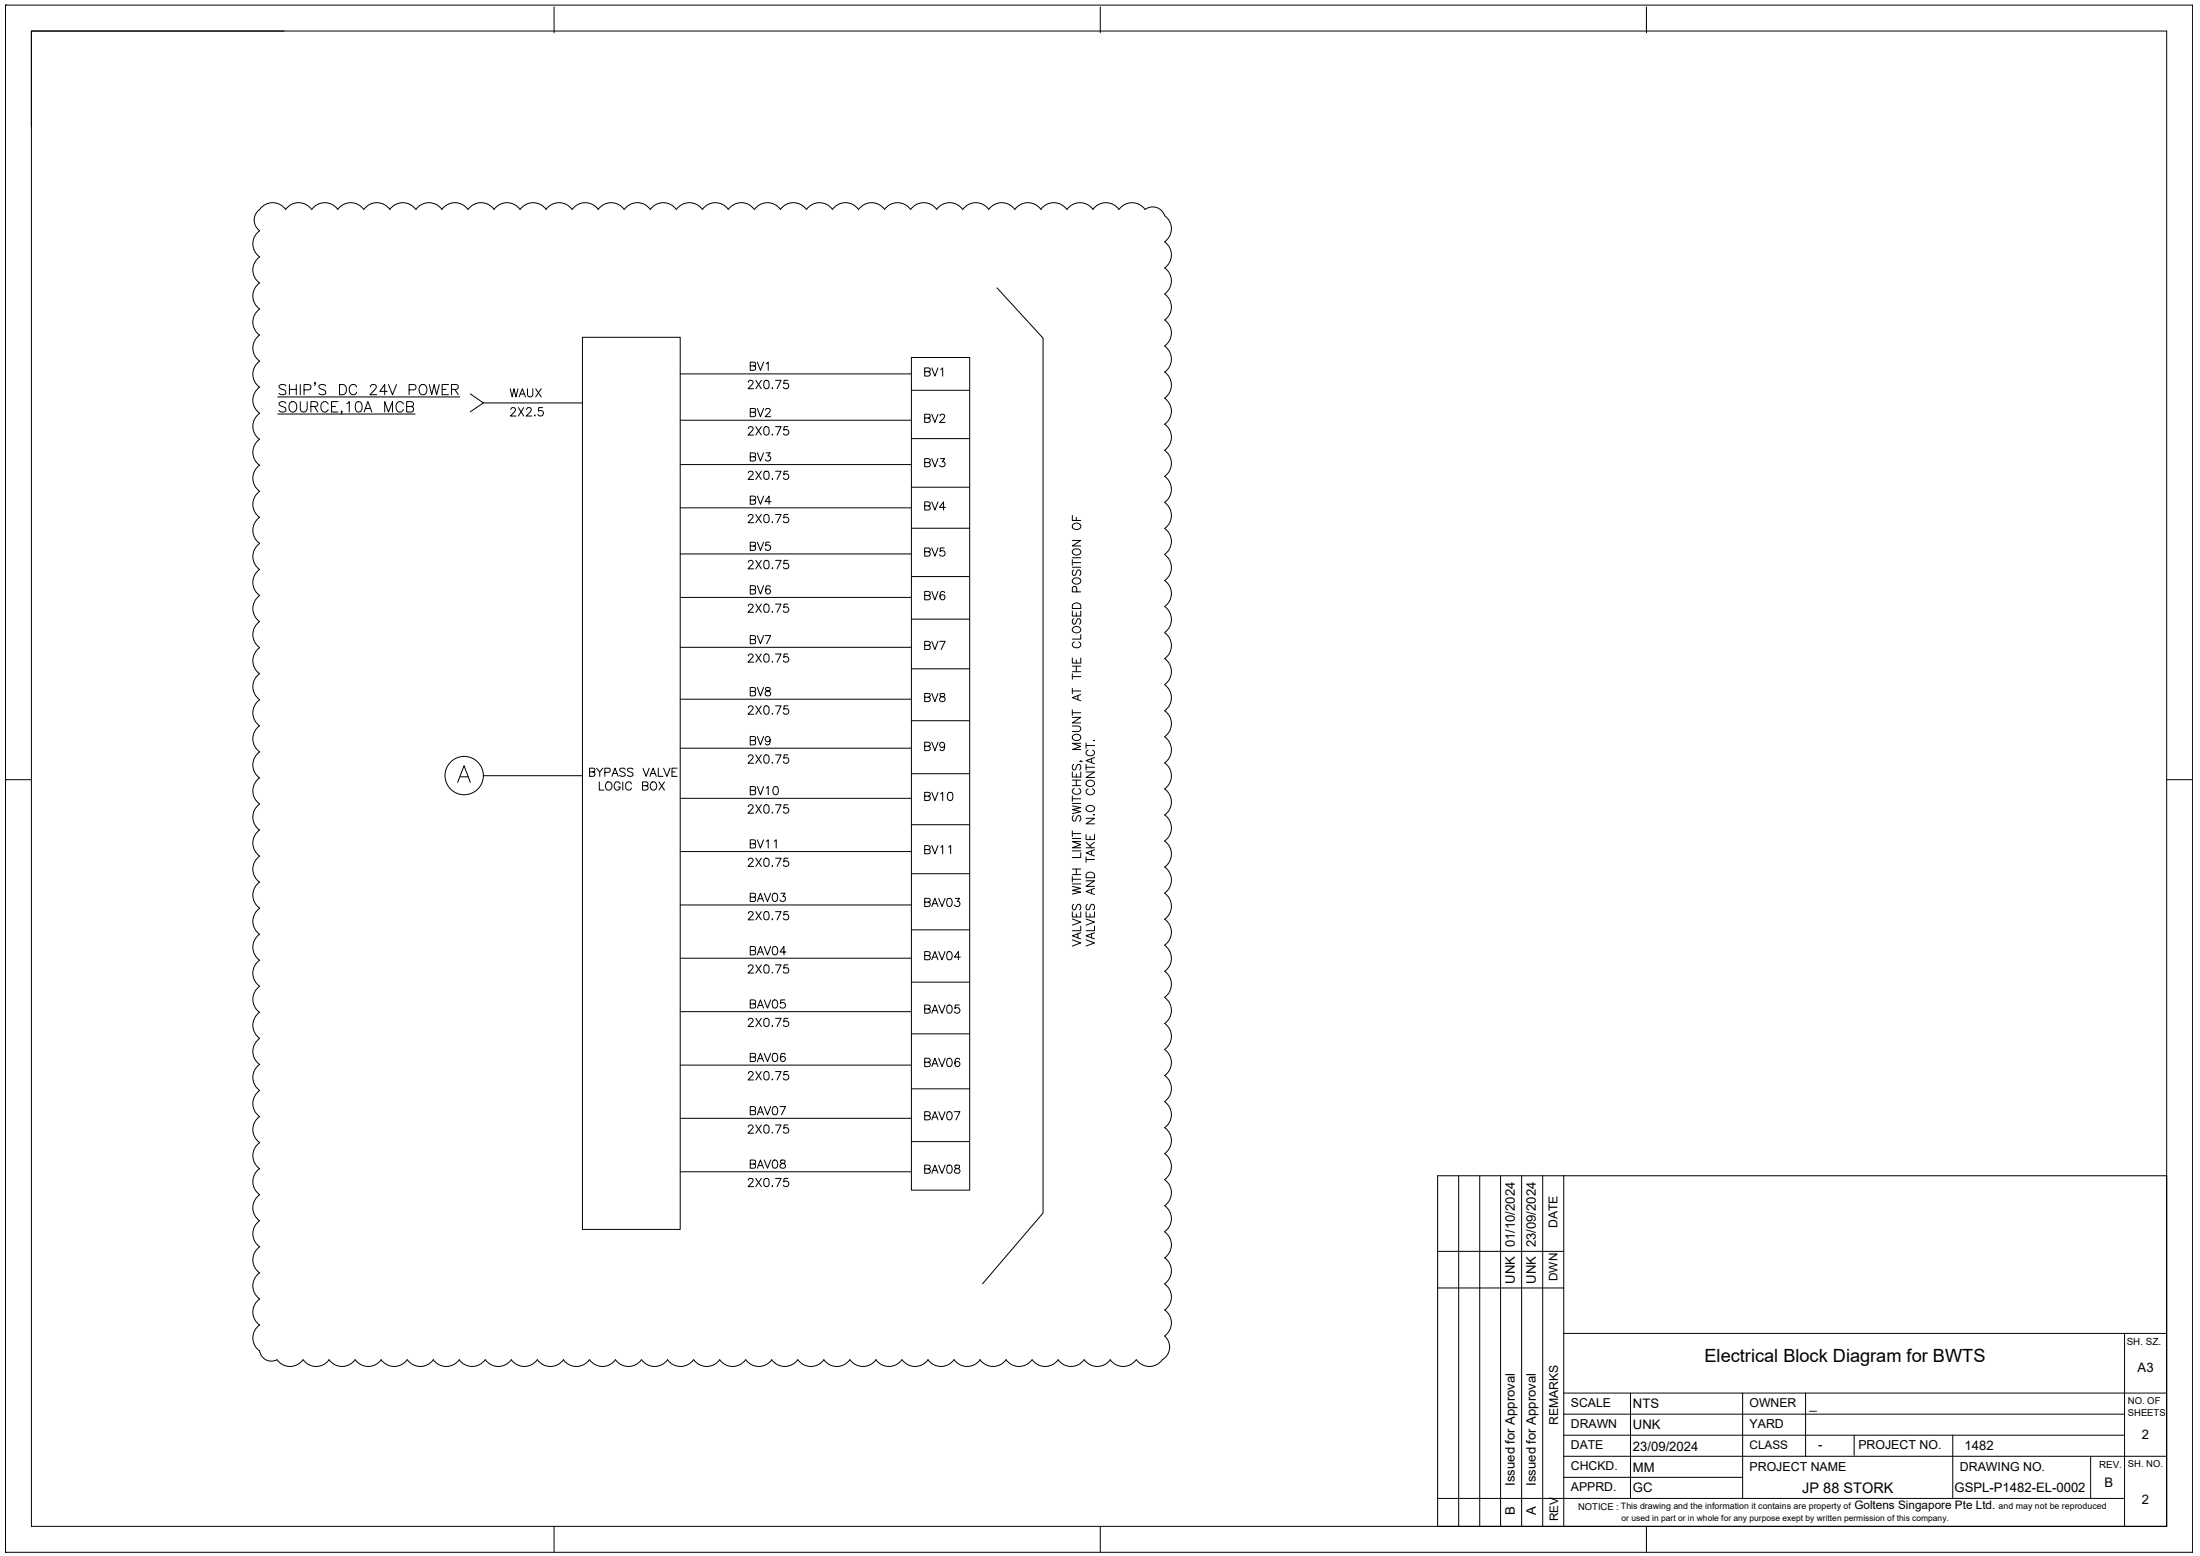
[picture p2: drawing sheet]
<svg xmlns="http://www.w3.org/2000/svg" width="420mm" height="297mm" viewBox="0 0 420 297" stroke-linecap="round" stroke-linejoin="round" font-family="sans-serif">
<!-- layer: Default -->
<g fill="none" stroke="#000" stroke-width=".19">
<path d="M1 1h.1M1 1v295.3M1 1h417.7v295.3h-417.7M6 5.9h407.8v285.5h-407.8zM54.2 5.9h-48.2v18.3M105.8 1.3v5M210.1 1.3v5M314.4 1.3v5M1 148.8h.1M1 148.8h5M413.8 148.8h4.9M274.6 238.9h24"/>
<path d="M278.6 224.5v66.9M282.6 224.5v66.9M286.6 224.5v66.9M290.6 224.5v66.9M294.6 224.5v66.9M298.6 224.5v66.9M413.8 224.5h-139.2v66.9M274.6 245.9h24M298.6 254.6h115.2M405.8 254.6v36.8M298.6 274h107.2M298.6 270h107.2"/>
<path d="M298.6 278h115.2M298.6 265.9h115.2M311.4 265.9v20.1M332.8 265.9v20.1M344.8 265.9v12.1M354.1 274v3.8M372.9 274v12M399.3 278v8M1 296.3h.1M105.8 291.4v4.9M210.1 291.4v4.9M274.6 286h131.2"/>
<path d="M298.6 282h34.2M314.4 291.4v4.9"/>
</g>
<!-- layer: 0 -->
<g fill="none" stroke="#000" stroke-width=".19">
<path d="M49.6 40a3 3 0 0 1 5 0 3 3 0 0 1 4.9 0M49.6 40a2.48 2.48 0 0 0 0 4M59.5 40a3 3 0 0 1 5 0 3 3 0 0 1 5 0M69.5 40a3 3 0 0 1 5 0 3 3 0 0 1 4.9 0M79.4 40a3 3 0 0 1 5 0 3 3 0 0 1 5 0M89.4 40a3 3 0 0 1 4.9 0 3 3 0 0 1 5 0M99.3 40a3 3 0 0 1 5 0 3 3 0 0 1 5 0M109.3 40a3 3 0 0 1 4.9 0 3 3 0 0 1 5 0 3.1 3.1 0 0 1 5 0 3 3 0 0 1 4.9 0M129.2 40a3 3 0 0 1 4.9 0M134.1 40a3 3 0 0 1 5 0 3 3 0 0 1 4.9 0M144.1 40a3 3 0 0 1 4.9 0 3 3 0 0 1 5 0M154 40a3 3 0 0 1 5 0 3 3 0 0 1 4.9 0"/>
<path d="M164 40a3 3 0 0 1 4.9 0 3 3 0 0 1 5 0M173.9 40a3 3 0 0 1 5 0 3 3 0 0 1 4.9 0M183.9 40a3 3 0 0 1 4.9 0 3 3 0 0 1 5 0M193.8 40a3 3 0 0 1 5 0 3 3 0 0 1 4.9 0M203.8 40a3 3 0 0 1 4.9 0 3 3 0 0 1 5 0 3.1 3.1 0 0 1 5 0M218.7 40a2.39 2.39 0 0 1 3.7 1.2 3 3 0 0 1 0 4.9 3.1 3.1 0 0 1 0 5 3 3 0 0 1 0 5M49.6 59a3 3 0 0 0 0 5 3.1 3.1 0 0 0 0 5 3 3 0 0 0 0 4.9 3 3 0 0 0 0 5M49.6 49.1a3 3 0 0 0 0 4.9 3 3 0 0 0 0 5M49.6 44.1a3 3 0 0 0 0 4.9M190.4 54.9l8.8 9.7v167l-11.6 13.5M222.4 56.1a3 3 0 0 1 0 5 3 3 0 0 1 0 4.9M49.6 78.9a3 3 0 0 0 0 5"/>
<path d="M89.8 75.2l2.5 1.7-2.5 1.7M92.3 76.9h18.9M111.2 64.4h18.7v170.3h-18.7zM129.9 71.4h44.2M174.1 68.2h11.1v159h-11.1zM174.1 74.5h11.1M222.4 66.1a3 3 0 0 1 0 4.9 3 3 0 0 1 0 5 3.1 3.1 0 0 1 0 5 3 3 0 0 1 0 4.9M49.6 98.8a3 3 0 0 0 0 4.9M49.6 93.8a3 3 0 0 0 0 5M49.6 83.9a3 3 0 0 0 0 4.9 3 3 0 0 0 0 5M129.9 80.2h44.2M129.9 88.7h44.2"/>
<path d="M129.9 96.9h44.2M174.1 83.7h11.1M174.1 93h11.1M222.4 86a3 3 0 0 1 0 4.9M222.4 90.9a3 3 0 0 1 0 5M222.4 95.9a3 3 0 0 1 0 5 3 3 0 0 1 0 4.9 3.1 3.1 0 0 1 0 5 3 3 0 0 1 0 5 3 3 0 0 1 0 4.9M49.6 103.8a3 3 0 0 0 0 4.9 3.1 3.1 0 0 0 0 5 3 3 0 0 0 0 5 3 3 0 0 0 0 4.9M129.9 105.7h44.2M129.9 114h44.2M174.1 100.8h11.1M174.1 110.1h11.1M174.1 118.2h11.1"/>
<path d="M49.6 133.6a3 3 0 0 0 0 5 3 3 0 0 0 0 4.9M49.6 123.7a3 3 0 0 0 0 4.9 3 3 0 0 0 0 5M129.9 123.6h44.2M129.9 133.5h44.2M174.1 127.7h11.1M174.1 137.6h11.1M222.4 120.8a3 3 0 0 1 0 4.9 3 3 0 0 1 0 5M222.4 130.7a3 3 0 0 1 0 5 3 3 0 0 1 0 4.9 3.1 3.1 0 0 1 0 5 3 3 0 0 1 0 5M49.6 153.5a3 3 0 0 0 0 5 3.1 3.1 0 0 0 0 4.9 3 3 0 0 0 0 5 3 3 0 0 0 0 5M49.6 143.5a3 3 0 0 0 0 5 3 3 0 0 0 0 5M92.3 148.1h18.9M129.9 142.8h44.2"/>
<path d="M129.9 152.4h44.2M174.1 147.7h11.1M174.1 157.4h11.1M222.4 150.6a3 3 0 0 1 0 5 3 3 0 0 1 0 4.9M49.6 178.3a3 3 0 0 0 0 5 3 3 0 0 0 0 5M49.6 173.4a3 3 0 0 0 0 5M129.9 162.6h44.2M129.9 172.8h44.2M174.1 166.8h11.1M174.1 177.5h11.1M222.4 160.6a3 3 0 0 1 0 4.9 3 3 0 0 1 0 5 3.1 3.1 0 0 1 0 5 3 3 0 0 1 0 4.9M49.6 198.2a3 3 0 0 0 0 5 3.1 3.1 0 0 0 0 5 3 3 0 0 0 0 4.9 3 3 0 0 0 0 5"/>
<path d="M49.6 193.2a3 3 0 0 0 0 5M49.6 188.3a3 3 0 0 0 0 5M129.9 182.9h44.2M129.9 193.1h44.2M174.1 187.5h11.1M174.1 197.4h11.1M222.4 180.5a3 3 0 0 1 0 4.9M222.4 185.4a3 3 0 0 1 0 5M222.4 190.4a3 3 0 0 1 0 5 3 3 0 0 1 0 4.9 3.1 3.1 0 0 1 0 5 3 3 0 0 1 0 5M49.6 218.1a3 3 0 0 0 0 5 3 3 0 0 0 0 5M129.9 203.3h44.2M129.9 213.5h44.2"/>
<path d="M174.1 207.9h11.1M174.1 217.9h11.1M222.4 210.3a3 3 0 0 1 0 5 3 3 0 0 1 0 4.9 3 3 0 0 1 0 5M49.6 238a3 3 0 0 0 0 5 3 3 0 0 0 0 4.9M49.6 228.1a3 3 0 0 0 0 4.9 3 3 0 0 0 0 5M129.9 223.7h44.2M222.4 225.2a3 3 0 0 1 0 5 3 3 0 0 1 0 4.9 3.1 3.1 0 0 1 0 5 3 3 0 0 1 0 5M49.6 248a3 3 0 0 0 0 4.9 3 3 0 0 0 0 5 2.26 2.26 0 0 0 3.3 1.7 3 3 0 0 0 5 0M57.9 259.6a3 3 0 0 0 4.9 0 3 3 0 0 0 5 0M67.8 259.6a3 3 0 0 0 5 0 3.1 3.1 0 0 0 5 0 3 3 0 0 0 4.9 0 3 3 0 0 0 5 0 3.1 3.1 0 0 0 5 0 3 3 0 0 0 4.9 0 3 3 0 0 0 5 0M102.6 259.6a3 3 0 0 0 5 0 3 3 0 0 0 5 0M112.6 259.6a3 3 0 0 0 4.9 0 3.1 3.1 0 0 0 5 0 3 3 0 0 0 5 0 3 3 0 0 0 4.9 0"/>
<path d="M132.5 259.6a3 3 0 0 0 4.9 0 3 3 0 0 0 5 0M142.4 259.6a3 3 0 0 0 5 0 3 3 0 0 0 4.9 0M152.4 259.6a3 3 0 0 0 4.9 0 3 3 0 0 0 5 0M162.3 259.6a3 3 0 0 0 5 0 3.1 3.1 0 0 0 5 0 3 3 0 0 0 4.9 0 3 3 0 0 0 5 0M182.2 259.6a3 3 0 0 0 5 0M187.2 259.6a3 3 0 0 0 4.9 0 3 3 0 0 0 5 0M197.1 259.6a3 3 0 0 0 5 0 3 3 0 0 0 4.9 0M222.4 255a2.77 2.77 0 0 1-.4 4.6 3 3 0 0 1-5 0 3.1 3.1 0 0 1-5 0 3 3 0 0 1-4.9 0M222.4 245.1a3 3 0 0 1 0 5M222.4 250.1a3 3 0 0 1 0 4.9"/>
<circle cx="88.7" cy="148.1" r="3.7"/>
</g>
<!-- layer: Text -->
<g fill="none" stroke="#000" stroke-width=".19">
<path d="M53 75.8h34.8M53 79h26.3M54.6 73.7a.75 .75 0 0 0-1.3 .2 1.4 1.4 0 0 0 1.1 .6 .5 .5 0 0 1 0 .8 .99 .99 0 0 1-1.1-.2M54.6 77a.73 .73 0 0 0-.7-.4 .73 .73 0 0 0-.6 .5l.2 .3 .8 .3a.48 .48 0 0 1 .3 .4 .48 .48 0 0 1-.2 .5 .91 .91 0 0 1-1.1-.2M55.3 73.4v2M55.3 74.3h1.3M55.4 77l.3-.3a1 1 0 0 1 1 1 1 1 0 0 1-1 1l-.1-.1a1.27 1.27 0 0 1-.2-1.6zM56.6 73.4v2M57.3 76.7v1.4a.66 .66 0 0 0 .7 .6 .66 .66 0 0 0 .7-.6v-1.4M57.3 73.4v2M58.1 74.4l1.1-.1 .2-.3-.1-.4-.4-.2h-.8v2M59.4 77.6l1.1-.1 .2-.5-.5-.3h-.8v2"/>
<path d="M60.1 77.6l.6 1.1M60.2 73.1h-.1h.1l-.1 .5M62.2 73.7a.75 .75 0 0 0-1.3 .2l.4 .4 .5 .1a.47 .47 0 0 1 .4 .4 .47 .47 0 0 1-.2 .5 .94 .94 0 0 1-1.1-.2M62.7 77.1a.72 .72 0 0 0-.8-.4 .72 .72 0 0 0-.6 .7 .86 .86 0 0 0 .2 1 .86 .86 0 0 0 .9 .2l.3-.4M63.3 77.6h.8M64.5 76.7h-1.2v2h1.2M64.8 73.4h.7a1.02 1.02 0 0 1 .7 1 1.02 1.02 0 0 1-.7 1h-.7zM65.3 78.6h-.2l.1-.2 .1 .2-.2 .4M66.2 77l.5-.3v2M68.1 73.9a.72 .72 0 0 0-.8-.5 .72 .72 0 0 0-.6 .7 .91 .91 0 0 0 .9 1.3l.5-.5M68.1 76.8a.64 .64 0 0 1 1 .2 1.66 1.66 0 0 1-.2 1.6 .64 .64 0 0 1-1-.3 1.71 1.71 0 0 1 .2-1.5zM69.5 78.7l.8-2 .7 2"/>
<path d="M69.8 78h.9M70.7 73.9l.2-.4a.68 .68 0 0 1 .9 .1v.5l-1.2 1.3h1.4M73.5 78.7v-2l.7 2 .8-2v2M73.9 74.7h-1.4l1-1.3v2M74.2 73.4l.8 2 .7-2M77 77.1a.72 .72 0 0 0-.8-.4 .72 .72 0 0 0-.6 .7 .86 .86 0 0 0 .2 1 .86 .86 0 0 0 .9 .2l.3-.4M77.7 77.6l1.1-.1 .2-.2-.1-.4-.4-.2h-.8v2h.8a.53 .53 0 0 0 .5-.4 .53 .53 0 0 0-.2-.6l-.3-.1M78.1 74.4l1.2-.1 .1-.3v-.4l-.4-.2h-.9v2M80.2 73.7a.74 .74 0 0 1 .8-.3 .74 .74 0 0 1 .5 .7 1.08 1.08 0 0 1-.5 1.3 .76 .76 0 0 1-1-.8zM82 73.4l.5 2 .4-2 .5 2 .5-2M84.4 74.3h.8M85.7 73.4h-1.3v2h1.3"/>
<path d="M86.2 74.3h1.2l.1-.3-.1-.4-.3-.2h-.9v2M86.9 74.3l.6 1.1M97.6 78.2l.3-.4 .4 .1 .2 .2-.3 .6-.7 .7h1M99 77.8l1 1.6M100 77.8l-1 1.6M100.6 78.2l.3-.4 .4 .1 .2 .2-.3 .6-.7 .7h1M102.1 79.3h.1zM103.6 77.8h-.7l-.1 .7a.56 .56 0 0 1 .9 0 .56 .56 0 0 1-.2 .8 .56 .56 0 0 1-.8-.2M142.9 73l.2-.3 .4-.1 .3 .5-.9 1.1h1M144.3 72.6l1.1 1.6M145.4 72.6l-1.1 1.6M146.1 72.7l.4-.1a.97 .97 0 0 1 0 1.6h-.2a1.07 1.07 0 0 1-.2-1.5z"/>
<path d="M147.4 74.1h.2zM148.1 72.6h1.1l-.8 1.6M150.5 72.6h-.7l-.1 .7a.56 .56 0 0 1 .8 0 .56 .56 0 0 1-.1 .8 .56 .56 0 0 1-.8-.2M142.9 81.8l.3-.4h.3l.3 .3-.1 .4-.8 1h1M142.9 90.3l.2-.3h.4l.2 .1 .1 .3-.9 1.1h1M144.3 81.4l1.1 1.7M144.3 90l1.1 1.5M145.4 81.4l-1.1 1.7M145.4 90l-1.1 1.5M146.1 81.5a.51 .51 0 0 1 .7 .2l.1 .4a.68 .68 0 0 1-.4 1h-.2a1.07 1.07 0 0 1-.2-1.6zM146.1 90a.58 .58 0 0 1 .7 .3v.9a.51 .51 0 0 1-.4 .3 .51 .51 0 0 1-.5-.3v-.9zM147.4 83h.2z"/>
<path d="M147.4 91.4h.2zM148.1 81.4h1.1l-.8 1.7M148.1 90h1.1l-.8 1.5M150.5 81.4h-.7l-.1 .7a.56 .56 0 0 1 .8 0 .56 .56 0 0 1-.1 .9 .56 .56 0 0 1-.8-.2M150.5 90h-.7l-.1 .6a.56 .56 0 0 1 .8 0 .56 .56 0 0 1-.1 .9 .56 .56 0 0 1-.8-.3M204.8 98.4v1h1.6M205.6 98.8v.6M142.9 115.7l.3-.4h.3l.3 .3-.2 .6-.7 .7h1M144.3 115.3l1.1 1.6M145.4 115.3l-1.1 1.6M146.1 115.4a.51 .51 0 0 1 .7 .2l.1 .4a.63 .63 0 0 1-.6 .9 .66 .66 0 0 1-.4-.9zM147.4 116.8h.2z"/>
<path d="M148.1 115.3h1.1l-.8 1.6M150.5 115.3h-.7l-.1 .7a.56 .56 0 0 1 .8 0 .56 .56 0 0 1-.1 .8 .56 .56 0 0 1-.8-.2M204.8 116.6v1h1.6v-1M204.8 103.2h1.6l-1.6 1h1.6M204.8 106.8v1.1M204.8 108.3h1.6M204.8 107.4h1.6M204.8 106.5h1.6M204.9 119.9a.78 .78 0 0 1 1-.3 .78 .78 0 0 1 .4 .9 .86 .86 0 0 1-.9 .3 .86 .86 0 0 1-.6-.7zM204.9 115.4a.87 .87 0 0 1 1-.2 .87 .87 0 0 1 .5 1h-1.6zM204.9 110.6a.78 .78 0 0 1 1-.3 .78 .78 0 0 1 .4 .9 .86 .86 0 0 1-.9 .3 .86 .86 0 0 1-.6-.8zM204.9 105.1a.78 .78 0 0 1 1-.4 .78 .78 0 0 1 .4 1 .86 .86 0 0 1-.9 .3 .86 .86 0 0 1-.6-.8z"/>
<path d="M204.9 100.2a.86 .86 0 0 1 .9-.3 .86 .86 0 0 1 .6 .7 .84 .84 0 0 1-.9 .5 .84 .84 0 0 1-.7-.8zM205 118.1a.59 .59 0 0 0-.2 .6 .59 .59 0 0 0 .4 .5l.2-.2 .4-.8 .3-.1a.65 .65 0 0 1 0 1.1M205 108.8a.59 .59 0 0 0-.2 .6 .59 .59 0 0 0 .4 .5l.2-.2 .4-.8 .3-.1a.65 .65 0 0 1 0 1.1M205.6 117v.6M205.6 113v-.9l-.3-.1h-.3l-.2 .4v.6h1.6M142.9 125.2l.3-.4h.3l.3 .3-.1 .3-.8 1h1M142.9 135.1l.3-.4h.3l.3 .3-.2 .6-.7 .8h1M144.3 124.8l1.1 1.6M144.3 134.7l1.1 1.7M145.4 124.8l-1.1 1.6M145.4 134.7l-1.1 1.7M146.1 124.9a.51 .51 0 0 1 .7 .2v1a.51 .51 0 0 1-.4 .3 .51 .51 0 0 1-.5-.3v-1z"/>
<path d="M146.1 134.8a.51 .51 0 0 1 .7 .2l.1 .4a.68 .68 0 0 1-.6 1 1.07 1.07 0 0 1-.2-1.6zM147.4 126.3h.2zM147.4 136.3h.2zM148.1 124.8h1.1l-.8 1.6M148.1 134.7h1.1l-.8 1.7M150.5 124.8h-.7l-.1 .7a.56 .56 0 0 1 .8 0 .56 .56 0 0 1-.1 .9 .56 .56 0 0 1-.8-.3M150.5 134.7h-.7l-.1 .7a.56 .56 0 0 1 .8 0 .56 .56 0 0 1-.1 .9 .56 .56 0 0 1-.8-.3M204.8 138.6h1.1a.53 .53 0 0 1 .5 .5 .53 .53 0 0 1-.5 .6h-1.1M204.8 136.9h1.6l-1.6 1.1h1.6M204.8 125.6v1h1.6v-1M204.8 128.6v1.1M204.8 131.4v1"/>
<path d="M204.8 135.5v1.1M204.8 136.1h1.6M204.8 131.9h1.6M204.8 129.2h1.6M204.8 128.2h1.6M204.8 127.2h1.6M205.2 122.6a.57 .57 0 0 0-.4 .6 .57 .57 0 0 0 .6 .5 .63 .63 0 0 0 .9-.3 .63 .63 0 0 0-.3-.8M205.6 126v.6M205.6 127.2v1M205.9 132.8v.8M206.4 132.6l-1.6 .6 1.6 .6M206.4 121.1v.9h-1.6"/>
<path d="M87.4 149.4l1.2-3.2 1.2 3.2M87.9 148.3h1.5M112.6 147.4l.9-.1 .1-.5-1-.2v1.6h.6l.4-.2v-.5l-.4-.1M113.9 146.6l.6 .8v.8M114.5 149.3v1.5h.8M115.1 146.6l-.6 .8M115.5 147.4l1-.1v-.5l-1-.2v1.6M115.9 149.3a.77 .77 0 0 1 1 .7 .77 .77 0 0 1-.8 .8 .93 .93 0 0 1-.2-1.5zM116.9 148.2l.6-1.6 .6 1.6M117.1 147.7h.7M118.4 149.6a.59 .59 0 0 0-.6-.3 .59 .59 0 0 0-.5 .6v.3a.57 .57 0 0 0 .6 .6 .57 .57 0 0 0 .5-.6h-.3M118.9 149.3v1.5"/>
<path d="M119.4 146.9l-.4-.3-.5 .1-.2 .2 .2 .3 .8 .4 .1 .4a.73 .73 0 0 1-1.1 0M120.6 149.6a.56 .56 0 0 0-.7-.3 .56 .56 0 0 0-.4 .6 .69 .69 0 0 0 .7 .9l.4-.3M120.9 146.9l-.4-.3-.5 .1-.2 .2 .2 .3 .8 .3 .1 .5a.73 .73 0 0 1-1.1 0M122.7 150l.9-.1 .2-.2-.1-.3-1-.1v1.5h.7a.43 .43 0 0 0 .3-.6l-.3-.2M122.8 146.6l.6 1.6 .6-1.6M124.1 148.2l.6-1.6 .6 1.6M124.4 147.7h.7M124.5 149.3a.77 .77 0 0 1 .9 .7 .77 .77 0 0 1-.7 .8 .93 .93 0 0 1-.2-1.5zM125.7 146.6v1.6h.9M125.8 149.3l1.1 1.5M126.7 146.6l.7 1.6 .6-1.6M126.9 149.3l-1.1 1.5"/>
<path d="M128.3 147.4h.6M129.3 146.6h-1v1.6h1M142.9 144.5l.3-.4h.3l.3 .3-.2 .5-.7 .8h1M142.9 154l.3-.4h.3l.3 .3-.1 .4-.8 .9h1M144.3 144.1l1.1 1.6M144.3 153.6l1.1 1.6M145.4 144.1l-1.1 1.6M145.4 153.6l-1.1 1.6M146.1 144.2a.51 .51 0 0 1 .7 .2l.1 .4a.68 .68 0 0 1-.6 .9 1.07 1.07 0 0 1-.2-1.5zM146.1 153.7a.51 .51 0 0 1 .7 .2l.1 .4a.68 .68 0 0 1-.4 .9h-.2a1.07 1.07 0 0 1-.2-1.5zM147.4 145.6h.2zM147.4 155.2h.2z"/>
<path d="M148.1 144.1h1.1l-.8 1.6M148.1 153.6h1.1l-.8 1.6M150.5 144.1h-.7l-.1 .7a.56 .56 0 0 1 .8 0 .56 .56 0 0 1-.1 .8 .56 .56 0 0 1-.8-.2M150.5 153.6h-.7l-.1 .7a.56 .56 0 0 1 .8 0 .56 .56 0 0 1-.1 .9 .56 .56 0 0 1-.8-.3M204.8 153.8l1.6 .4-1.6 .4 1.6 .3-1.6 .4M204.8 147.4v.9h1.6v-.9M204.8 151.9v1.1M204.8 158.6v1.1M204.8 159.1h1.6M204.8 153.4h1.6M204.8 152.5h1.6M204.8 150h1.6"/>
<path d="M204.8 148.9h1.6M204.9 140.5a.86 .86 0 0 1 .9-.3 .86 .86 0 0 1 .6 .7 .86 .86 0 0 1-.9 .5 .86 .86 0 0 1-.7-.8zM205 155.7a.59 .59 0 0 0-.2 .6 .59 .59 0 0 0 .4 .5l.2-.2 .3-.8 .4-.1a.65 .65 0 0 1 0 1.1M205 145.9a.54 .54 0 0 0-.2 .7 .54 .54 0 0 0 .5 .3l.3-.6a.39 .39 0 0 1 .5-.4 .65 .65 0 0 1 0 1.1M205.2 150.5a.57 .57 0 0 0-.4 .7 .57 .57 0 0 0 .6 .4 .63 .63 0 0 0 .9-.2 .63 .63 0 0 0-.3-.9M205.6 147.7v.6M205.6 148.9v1.1M206.3 145.3v.1v-.1l.4 .1M206.4 141.9h-1.6l1.6 .6-1.6 .6h1.6M207.4 159.3v1h1.6v-1M207.4 156.2h1.6l-1.6 1.1h1.6M207.4 147.4h1.6l-1.6 1h1.6"/>
<path d="M207.4 141.8v1.1M207.4 145.9v1.1M207.4 146.5h1.6M207.4 142.3h1.6M207.5 154.1a.86 .86 0 0 1 .9-.3 .86 .86 0 0 1 .6 .7 .86 .86 0 0 1-.9 .5 .86 .86 0 0 1-.7-.8zM207.5 149.2a.86 .86 0 0 1 .9-.3 .86 .86 0 0 1 .6 .8 .84 .84 0 0 1-.9 .5 .84 .84 0 0 1-.7-.8zM207.8 150.6a.59 .59 0 0 0-.4 .7 .59 .59 0 0 0 .7 .4 .64 .64 0 0 0 .8-.2 .64 .64 0 0 0-.3-.9M207.8 143.2a.57 .57 0 0 0-.4 .6 .57 .57 0 0 0 .7 .5 .63 .63 0 0 0 .8-.3 .63 .63 0 0 0-.3-.8M208.2 159.7v.6M208.5 144.8v.8M208.9 155.5h.1zM208.9 141.4h.1z"/>
<path d="M209 144.6l-1.6 .6 1.6 .6M204.8 179.4l1.6 .6-1.6 .6M204.8 175.4l1.6 .6-1.6 .6M204.8 174.1v.9h1.6v-.9M204.8 169.2l1.6 .4-1.6 .4 1.6 .3-1.6 .4M204.8 168.7h1.6M204.8 167.9h1.6M204.8 167.3v1.1M204.8 167h1.6M204.8 165.9h1.6M204.8 162.4h1.6M204.8 160.1h1.6"/>
<path d="M205 172.6a.59 .59 0 0 0-.2 .6 .59 .59 0 0 0 .4 .5l.2-.1 .4-.9 .3-.1a.65 .65 0 0 1 0 1.1M205.6 165.9v1.1M205.6 174.5v.5M205.9 178.3v.7M206.4 178.1l-1.6 .5 1.6 .6M206.4 176.8v.9h-1.6M206.4 162.8v.9h-1.6M206.4 160.7h-1.6l1.6 .5-1.6 .6h1.6M207.4 179.4l1.6 .6-1.6 .6M207.4 175.4l1.6 .6-1.6 .6M207.4 174.1v.9h1.6v-.9M207.4 168.1h1.6l-1.6 1.1h1.6"/>
<path d="M207.4 164.1h1.6M207.4 163.6v1M207.4 161.8h1.6M207.4 160.8l1.1 1M207.5 166.8a.92 .92 0 0 1 1.5 .2v.6h-1.6zM207.7 172.6a.59 .59 0 0 0-.3 .6 .59 .59 0 0 0 .4 .5l.3-.1 .3-.9 .4-.1a.65 .65 0 0 1 0 1.1M208.2 174.5v.5M208.5 162.4v.8M208.5 169.8v.8M208.5 178.3v.7M209 178.1l-1.6 .5 1.6 .6M209 176.8v.9h-1.6"/>
<path d="M209 169.6l-1.6 .6 1.6 .6M209 162.2l-1.6 .6 1.6 .6M209 160.8l-.9 .7M142.9 204.9l.3-.3h.3l.3 .3-.1 .3-.8 1h1M142.9 215.1l.3-.3h.3l.3 .3-.1 .2-.8 1h1M144.3 204.6l1.1 1.6M144.3 214.8l1.1 1.5M145.4 204.6l-1.1 1.6M145.4 214.8l-1.1 1.5M146.1 204.6a.51 .51 0 0 1 .7 .3l.1 .3a.68 .68 0 0 1-.4 1h-.2a1.07 1.07 0 0 1-.2-1.6zM146.1 214.8a.51 .51 0 0 1 .7 .3v.9a.51 .51 0 0 1-.4 .3 .51 .51 0 0 1-.5-.3v-.9zM147.4 206.1h.2z"/>
<path d="M147.4 216.2h.2zM148.1 204.6h1.1l-.8 1.6M148.1 214.8h1.1l-.8 1.5M150.5 204.6h-.7l-.1 .6a.56 .56 0 0 1 .8 0 .56 .56 0 0 1-.1 .9 .56 .56 0 0 1-.8-.2M150.5 214.8h-.7l-.1 .6a.56 .56 0 0 1 .8 0 .56 .56 0 0 1-.1 .9 .56 .56 0 0 1-.8-.3M142.9 225.3l.2-.3h.4l.2 .1 .1 .3-.9 1.1h1M144.3 225l1.1 1.5M145.4 225l-1.1 1.5M146.1 225a.58 .58 0 0 1 .7 .3v.9a.51 .51 0 0 1-.4 .3 .51 .51 0 0 1-.5-.3v-.9zM147.4 226.4h.2zM148.1 225h1.1l-.8 1.5M150.5 225h-.7l-.1 .6a.56 .56 0 0 1 .8 0 .56 .56 0 0 1-.1 .9 .56 .56 0 0 1-.8-.3"/>
</g>
<g font-size="4.9">
<text x="142.2" y="72">BV1</text>
<text x="142.2" y="114.7">BV6</text>
<text x="142.2" y="124.2">BV7</text>
<text x="142.2" y="134.1">BV8</text>
<text x="142.2" y="143.6">BV9</text>
<text x="175.3" y="144.6">BV9</text>
<text x="142.2" y="153.1">BV10</text>
<text x="175.3" y="154.2">BV10</text>
<text x="175.3" y="184.5">BAV04</text>
<text x="175.3" y="194.7">BAV05</text>
<text x="142.2" y="203.9">BAV06</text>
<text x="175.3" y="205">BAV06</text>
<text x="142.2" y="214.1">BAV07</text>
<text x="142.2" y="224.4">BAV08</text>
</g>
<g font-size="4.4">
<text x="96.3" y="76.9">WAUX</text>
<text x="175.3" y="73">BV1</text>
<text x="142.2" y="80.8">BV2</text>
<text x="175.3" y="81.8">BV2</text>
<text x="142.2" y="89.3">BV3</text>
<text x="175.3" y="90.3">BV3</text>
<text x="141.5" y="100.9">2X0.75</text>
<text x="142.2" y="97.4">BV4</text>
<text x="175.3" y="98.4">BV4</text>
<text x="142.2" y="106.2">BV5</text>
<text x="175.3" y="107.2">BV5</text>
<text x="141.5" y="109.7">2X0.75</text>
<text x="175.3" y="115.7">BV6</text>
<text x="175.3" y="125.2">BV7</text>
<text x="175.3" y="135.1">BV8</text>
<text x="141.5" y="166.5">2X0.75</text>
<text x="142.2" y="163">BV11</text>
<text x="175.3" y="164">BV11</text>
<text x="142.2" y="173.2">BAV03</text>
<text x="141.5" y="176.7">2X0.75</text>
<text x="175.3" y="174.3">BAV03</text>
<text x="142.2" y="183.4">BAV04</text>
<text x="141.5" y="187">2X0.75</text>
<text x="141.5" y="197.2">2X0.75</text>
<text x="142.2" y="193.7">BAV05</text>
<text x="175.3" y="214.8">BAV07</text>
<text x="175.3" y="225.1">BAV08</text>
</g>
<text font-size="3.5" x="325.5" y="260.1">Electrical Block Diagram for BWTS</text>
<text font-size="2.8" x="344.2" y="285">JP 88 STORK</text>
<g font-size="2.5">
<text x="289.3" y="238.1" transform="rotate(-90 289.3 238.1)">01/10/2024</text>
<text x="293.3" y="238.1" transform="rotate(-90 293.3 238.1)">23/09/2024</text>
<text x="289.3" y="245" transform="rotate(-90 289.3 245)">UNK</text>
<text x="293.3" y="245" transform="rotate(-90 293.3 245)">UNK</text>
<text x="408.2" y="262">A3</text>
<text x="311.9" y="268.9">NTS</text>
<text x="345.6" y="268.9">_</text>
<text x="311.9" y="272.9">UNK</text>
<text x="409.1" y="274.7">2</text>
<text x="311.9" y="276.9">23/09/2024</text>
<text x="311.9" y="280.9">MM</text>
<text x="347.2" y="276.5">-</text>
<text x="375.2" y="276.9">1482</text>
<text x="289.3" y="283.6" transform="rotate(-90 289.3 283.6)">Issued for Approval</text>
<text x="293.3" y="283.6" transform="rotate(-90 293.3 283.6)">Issued for Approval</text>
<text x="311.9" y="284.9">GC</text>
<text x="373.3" y="284.7">GSPL-P1482-EL-0002</text>
<text x="401.9" y="283.9">B</text>
<text x="409.1" y="287.1">2</text>
<text x="289.3" y="289.2" transform="rotate(-90 289.3 289.2)">B</text>
<text x="293.3" y="289.2" transform="rotate(-90 293.3 289.2)">A</text>
</g>
<g font-size="2.4">
<text x="334.1" y="272.7">YARD</text>
<text x="334.1" y="280.8">PROJECT NAME</text>
<text x="354.9" y="276.6">PROJECT NO.</text>
<text x="374.3" y="280.8">DRAWING NO.</text>
</g>
<g font-size="2.3">
<text x="297.5" y="234.4" transform="rotate(-90 297.5 234.4)">DATE</text>
<text x="300" y="268.6">SCALE</text>
<text x="334.1" y="268.6">OWNER</text>
<text x="297.6" y="272" transform="rotate(-90 297.6 272)">REMARKS</text>
<text x="300" y="272.6">DRAWN</text>
<text x="300" y="280.7">CHCKD.</text>
<text x="300" y="276.6">DATE</text>
<text x="300" y="284.7">APPRD.</text>
</g>
<g font-size="2.2">
<text x="297.5" y="244.6" transform="rotate(-90 297.5 244.6)">DWN</text>
<text x="334.1" y="276.6">CLASS</text>
<text x="297.6" y="290.4" transform="rotate(-90 297.6 290.4)">REV</text>
<text x="354.1" y="288.1">Goltens Singapore Pte Ltd.</text>
</g>
<g font-size="1.9">
<text x="406.2" y="256.7">SH. SZ.</text>
<text x="400.9" y="280.2">REV.</text>
</g>
<g font-size="1.8">
<text x="406.4" y="268">NO. OF</text>
<text x="406.4" y="270.3">SHEETS</text>
<text x="406.4" y="280.1">SH. NO.</text>
<text x="301.4" y="288.2">NOTICE : This drawing and the information it contains are property of</text>
</g>
<text font-size="1.7" x="381.7" y="288.1">and may not be reproduced</text>
<text font-size="1.6" x="309.7" y="290.4">or used in part or in whole for any purpose exept by written permission of this company.</text>
</svg>
